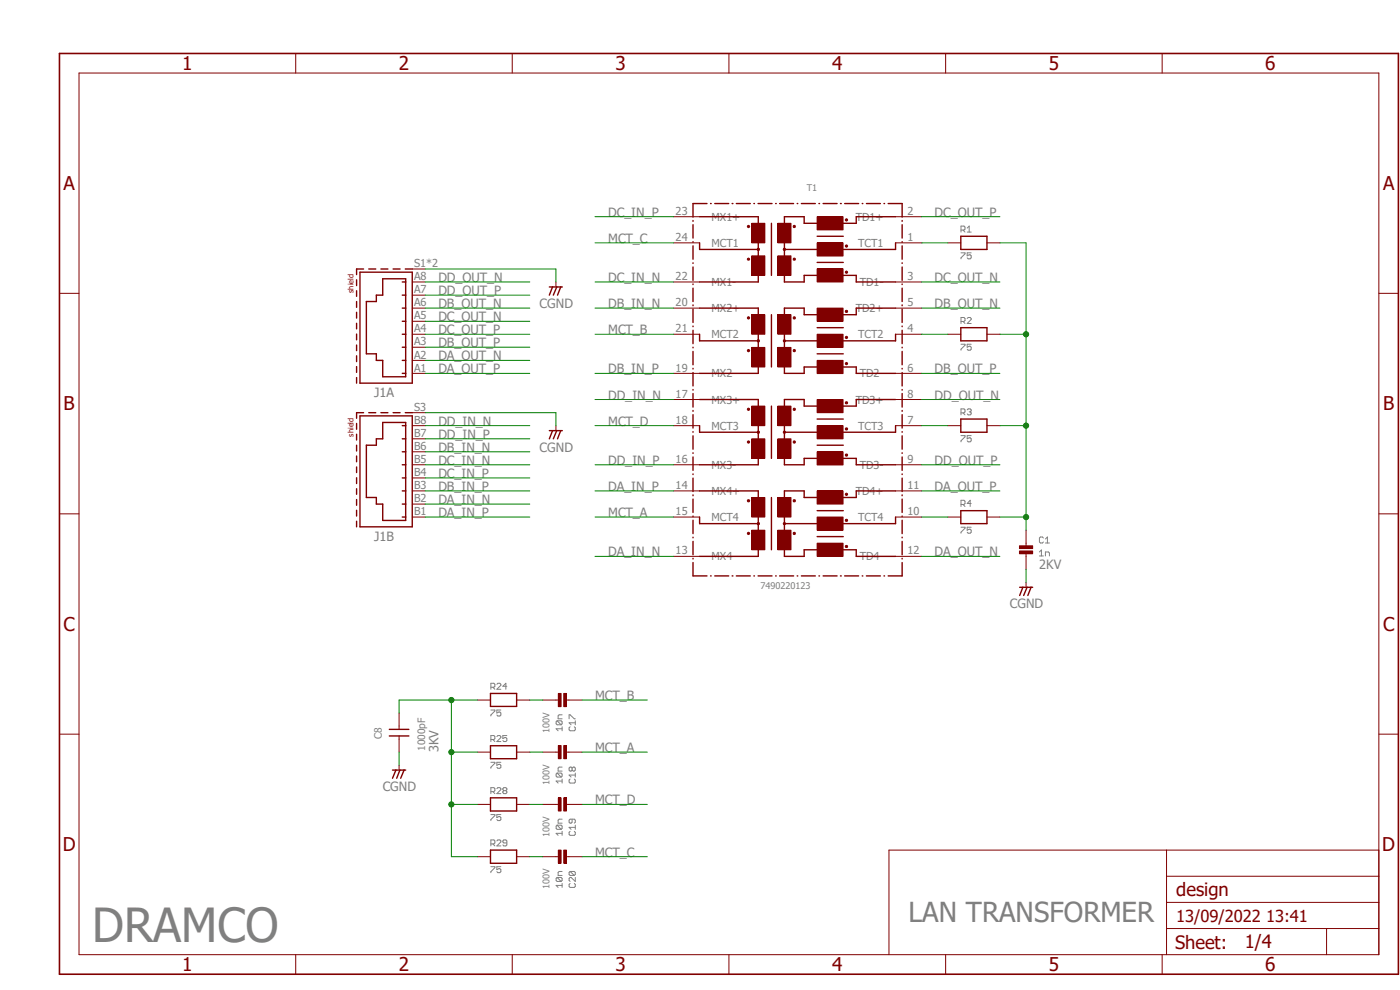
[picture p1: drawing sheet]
<svg xmlns="http://www.w3.org/2000/svg" width="297mm" height="210mm" viewBox="0 0 297 210" stroke-linecap="round" stroke-linejoin="round" font-family="sans-serif">
<g fill="none" stroke="#808080" stroke-width=".21">
<path d="M203.9 53.6h.8v.2l-.8 .9v.2M203.9 48.8h.6l.2-.2v-.4l-.2-.2h-.6v1.2M204.3 48.8l.4 .4M205.2 48.4l.4-.4v1.2M205.2 49.2h.8M206 53.6h-.8v.7l.6-.2 .2 .2v.4l-.2 .2h-.4l-.2-.2M203.9 68.2h.6l.2-.2v-.4l-.2-.2h-.6v1.2M203.9 73h.8v.2l-.8 .9v.2M204.3 68.2l.4 .4M205.2 67.6l.2-.2h.4l.2 .2v.2l-.8 .8h.8M206 73h-.8v.7l.4-.3 .4 .3v.4l-.2 .2h-.4l-.2-.2M203.9 87.6h.6l.2-.2v-.4l-.2-.3h-.6v1.3"/>
<path d="M203.9 92.4h.8v.3l-.8 .8v.2M204.3 87.6l.4 .4M205.2 87l.2-.3h.4l.2 .3-.2 .4M205.6 87.4h.2M205.8 87.4l.2 .2-.2 .4h-.4l-.2-.2M206 92.4h-.8v.7l.4-.2 .4 .2v.4l-.2 .2h-.4l-.2-.2M203.9 107h.6l.2-.2v-.5l-.2-.2h-.6v1.3M203.9 111.8h.8v.3l-.8 .8v.2M204.3 107l.4 .4M206 111.8h-.8v.7l.4-.2 .4 .2v.4l-.2 .2h-.4l-.2-.2M206 106.8h-.8l.6-.7v1.3M220.5 117.1l.4-.4v1.2"/>
<path d="M220.5 117.9h.9M221.4 114.1l-.3-.2h-.4l-.2 .2v.9l.2 .2h.4l.3-.2M221.8 117.9v-.8h.6l.2 .2v.6M221.8 115.2h.8M221.8 114.3l.4-.4v1.3M104.1 150.6h.9v.2l-.9 .9v.2M104.1 145.8h.7l.2-.2v-.4l-.2-.3h-.7v1.3M104.1 156.9h.7l.2-.2v-.4l-.2-.3h-.7v1.3M104.6 145.8l.4 .4M104.6 156.9l.4 .4M105.4 145.2l.2-.3h.4l.3 .3v.2l-.9 .8h.9M105.4 156.3l.2-.3h.4l.3 .3v.2l-.9 .8h.9"/>
<path d="M106.3 150.6h-.9v.7l.4-.3 .5 .3v.4l-.3 .2h-.4l-.2-.2M107.5 145.6h-.8l.6-.7v1.3M107.5 156h-.8v.7l.4-.2 .4 .2v.4l-.2 .2h-.4l-.2-.2M118.2 152.9h.8l.3 .2v.4l-.3 .3M118.2 152.9l-.2 .2v.4l.2 .3h.8M118.2 152.9l.8 .9M119.3 154.6h-1.3l.4 .4M119.3 154.2v.8M119.3 151.6h-.7l-.2 .2v.7h.9M120.7 152.5v-.9h.2l.9 .9h.2M120.9 154.2l-.2 .2v.4l.2 .2h.9l.2-.2v-.4l-.2-.2M122 152.9v.9"/>
<path d="M122 153.3h-1.3l.5 .5M104.1 172.8h.9v.2l-.9 .9v.2M104.1 161.7h.9v.2l-.9 .9v.2M104.1 167.9h.7l.2-.2v-.4l-.2-.2h-.7v1.3M104.1 179h.7l.2-.2v-.4l-.2-.2h-.7v1.3M104.6 167.9l.4 .5M104.6 179l.4 .5M105.4 167.3l.2-.2h.4l.3 .2v.2l-.9 .9h.9M105.4 178.4l.2-.2h.4l.3 .2v.2l-.9 .9h.9M106.3 161.7h-.9v.6l.4-.2 .5 .2v.5l-.3 .2h-.4l-.2-.2M106.3 172.8h-.9v.6l.4-.2 .5 .2v.5l-.3 .2h-.4l-.2-.2M106.9 167.7l-.2-.2 .2-.4h.4l.2 .2-.2 .4"/>
<path d="M106.9 167.7l-.2 .2 .2 .5h.4l.2-.3-.2-.4M106.9 167.7h.4M107.5 178.8h-.6l-.2-.2 .2-.4h.4l.2 .2v.8l-.2 .3h-.4l-.2-.3M118.2 164h.8l.3 .2v.4l-.3 .2M118.2 175h.8l.3 .3v.4l-.3 .2M118.2 164l-.2 .2v.4l.2 .2h.8M118.2 175l-.2 .3v.4l.2 .2h.8M118.2 164l.8 .8M118.2 175l.8 .9M119.3 165.3v.8M119.3 176.4v.8M119.3 162.7h-.7l-.2 .2v.7h.9"/>
<path d="M119.3 173.8h-.7l-.2 .2v.6h.9M119.3 165.7h-1.3l.4 .4M119.3 176.8h-1.3l.4 .4M120.9 165.3l-.2 .2v.4l.2 .2h.9l.2-.2v-.4l-.2-.2M120.9 176.4l-.2 .2v.4l.2 .2h.9l.2-.2v-.4l-.2-.2M121.4 162.9l-.2-.2-.5 .2v.5l.2 .2 .5-.2M121.4 162.9l.2-.2 .4 .2v.5l-.2 .2-.4-.2M121.4 173.8v.6l-.2 .2-.5-.2v-.4l.2-.2h.9l.2 .2v.4l-.2 .2M121.4 162.9v.5M122 164v.8M122 175v.9M122 164.4h-1.3l.5 .4"/>
<path d="M122 175.5h-1.3l.5 .4M104.1 183.9h.9v.2l-.9 .8v.2M106.3 183.9h-.9v.6l.4-.2 .5 .2v.4l-.3 .2h-.4l-.2-.2M118.2 186.1h.8l.3 .3v.4l-.3 .2M118.2 186.1l-.2 .3v.4l.2 .2h.8M118.2 186.1l.8 .9M119.3 187.4v.9M119.3 184.9h-.7l-.2 .2v.6h.9M119.3 187.8h-1.3l.4 .5M120.9 184.9l-.2 .2v.4l.2 .2h.9M120.9 184.9h.9l.2 .2v.4l-.2 .2M120.9 187.4l-.2 .2v.4l.2 .3h.9l.2-.3v-.4l-.2-.2"/>
<path d="M120.9 184.9l.9 .8M122 186.1v.9l-.8-.9h-.3l-.2 .3v.4l.2 .2"/>
</g>
<path d="M173.4 46h5.5v2.8h-5.5z" fill-rule="evenodd" fill="#800000"/>
<path d="M173.4 46h5.5v2.8h-5.5z" fill="none" stroke="#800000" stroke-width=".21"/>
<path d="M173.4 51.5h5.5v2.8h-5.5z" fill-rule="evenodd" fill="#800000"/>
<path d="M173.4 51.5h5.5v2.8h-5.5z" fill="none" stroke="#800000" stroke-width=".21"/>
<path d="M173.4 57h5.5v2.8h-5.5z" fill-rule="evenodd" fill="#800000"/>
<path d="M173.4 57h5.5v2.8h-5.5z" fill="none" stroke="#800000" stroke-width=".21"/>
<path d="M165 47.4h2.8v4.1h-2.8z" fill-rule="evenodd" fill="#800000"/>
<path d="M165 47.4h2.8v4.1h-2.8z" fill="none" stroke="#800000" stroke-width=".21"/>
<path d="M159.5 47.4h2.8v4.1h-2.8z" fill-rule="evenodd" fill="#800000"/>
<path d="M159.5 47.4h2.8v4.1h-2.8z" fill="none" stroke="#800000" stroke-width=".21"/>
<path d="M165 54.3h2.8v4.1h-2.8z" fill-rule="evenodd" fill="#800000"/>
<path d="M165 54.3h2.8v4.1h-2.8z" fill="none" stroke="#800000" stroke-width=".21"/>
<path d="M159.5 54.3h2.8v4.1h-2.8z" fill-rule="evenodd" fill="#800000"/>
<path d="M159.5 54.3h2.8v4.1h-2.8z" fill="none" stroke="#800000" stroke-width=".21"/>
<path d="M163.7 47.4v11M173.4 50.1h5.5M173.4 55.7h5.5" fill="none" stroke="#800000" stroke-width=".3"/>
<circle cx="179.6" cy="46.6" r=".25" fill="#800000"/>
<circle cx="179.6" cy="46.6" r=".25" fill="none" stroke="#800000" stroke-width=".21"/>
<circle cx="179.6" cy="52.2" r=".25" fill="#800000"/>
<circle cx="179.6" cy="52.2" r=".25" fill="none" stroke="#800000" stroke-width=".21"/>
<circle cx="179.6" cy="57.7" r=".25" fill="#800000"/>
<circle cx="179.6" cy="57.7" r=".25" fill="none" stroke="#800000" stroke-width=".21"/>
<path d="M168.3 47.9h.4v.3h-.4z" fill-rule="evenodd" fill="#800000"/>
<path d="M168.3 47.9h.4v.3h-.4z" fill="none" stroke="#800000" stroke-width=".21"/>
<circle cx="158.8" cy="48" r=".25" fill="#800000"/>
<circle cx="158.8" cy="48" r=".25" fill="none" stroke="#800000" stroke-width=".21"/>
<circle cx="158.8" cy="55" r=".25" fill="#800000"/>
<circle cx="158.8" cy="55" r=".25" fill="none" stroke="#800000" stroke-width=".21"/>
<path d="M168.3 54.8h.4v.4h-.4z" fill-rule="evenodd" fill="#800000"/>
<path d="M168.3 54.8h.4v.4h-.4z" fill="none" stroke="#800000" stroke-width=".21"/>
<path d="M160.9 51.5v1.4M166.4 47.4v-1.4h4.2v1.4h2.8M166.4 51.5v2.8M166.4 52.9h7" fill="none" stroke="#800000" stroke-width=".3"/>
<path d="M166.2 52.7h.4v.4h-.4z" fill-rule="evenodd" fill="#800000"/>
<path d="M166.2 52.7h.4v.4h-.4z" fill="none" stroke="#800000" stroke-width=".21"/>
<path d="M160.7 52.7h.4v.4h-.4z" fill-rule="evenodd" fill="#800000"/>
<path d="M142.9 46h5.5M142.9 51.5h5.5M142.9 59.8h5.5M160.7 52.7h.4v.4h-.4zM190 46h5.5M190 51.5h5.5M190 59.8h5.5" fill="none" stroke="#800000" stroke-width=".21"/>
<path d="M148.4 46h12.5v1.4M148.4 52.9h12.5v1.4M160.9 58.4v1.4h-12.5M166.4 58.4v1.4h4.2v-1.4h2.8M178.9 58.4h2.8v1.4h8.3M178.9 52.9h11.1M190 46h-8.3v1.4h-2.8" fill="none" stroke="#800000" stroke-width=".3"/>
<path d="M173.4 65.4h5.5v2.8h-5.5z" fill-rule="evenodd" fill="#800000"/>
<path d="M173.4 65.4h5.5v2.8h-5.5z" fill="none" stroke="#800000" stroke-width=".21"/>
<path d="M173.4 70.9h5.5v2.8h-5.5z" fill-rule="evenodd" fill="#800000"/>
<path d="M173.4 70.9h5.5v2.8h-5.5z" fill="none" stroke="#800000" stroke-width=".21"/>
<path d="M173.4 76.5h5.5v2.7h-5.5z" fill-rule="evenodd" fill="#800000"/>
<path d="M173.4 76.5h5.5v2.7h-5.5z" fill="none" stroke="#800000" stroke-width=".21"/>
<path d="M165 66.8h2.8v4.1h-2.8z" fill-rule="evenodd" fill="#800000"/>
<path d="M165 66.8h2.8v4.1h-2.8z" fill="none" stroke="#800000" stroke-width=".21"/>
<path d="M159.5 66.8h2.8v4.1h-2.8z" fill-rule="evenodd" fill="#800000"/>
<path d="M159.5 66.8h2.8v4.1h-2.8z" fill="none" stroke="#800000" stroke-width=".21"/>
<path d="M165 73.7h2.8v4.2h-2.8z" fill-rule="evenodd" fill="#800000"/>
<path d="M165 73.7h2.8v4.2h-2.8z" fill="none" stroke="#800000" stroke-width=".21"/>
<path d="M159.5 73.7h2.8v4.2h-2.8z" fill-rule="evenodd" fill="#800000"/>
<path d="M159.5 73.7h2.8v4.2h-2.8z" fill="none" stroke="#800000" stroke-width=".21"/>
<path d="M163.7 66.8v11.1M173.4 69.5h5.5M173.4 75.1h5.5" fill="none" stroke="#800000" stroke-width=".3"/>
<path d="M179.4 65.9h.3v.4h-.3z" fill-rule="evenodd" fill="#800000"/>
<path d="M179.4 65.9h.3v.4h-.3z" fill="none" stroke="#800000" stroke-width=".21"/>
<circle cx="179.6" cy="71.6" r=".25" fill="#800000"/>
<circle cx="179.6" cy="71.6" r=".25" fill="none" stroke="#800000" stroke-width=".21"/>
<circle cx="179.6" cy="77.1" r=".25" fill="#800000"/>
<circle cx="179.6" cy="77.1" r=".25" fill="none" stroke="#800000" stroke-width=".21"/>
<path d="M168.3 67.3h.4v.3h-.4z" fill-rule="evenodd" fill="#800000"/>
<path d="M168.3 67.3h.4v.3h-.4z" fill="none" stroke="#800000" stroke-width=".21"/>
<circle cx="158.8" cy="67.4" r=".25" fill="#800000"/>
<circle cx="158.8" cy="67.4" r=".25" fill="none" stroke="#800000" stroke-width=".21"/>
<circle cx="158.8" cy="74.4" r=".25" fill="#800000"/>
<circle cx="158.8" cy="74.4" r=".25" fill="none" stroke="#800000" stroke-width=".21"/>
<path d="M168.3 74.2h.4v.3h-.4z" fill-rule="evenodd" fill="#800000"/>
<path d="M168.3 74.2h.4v.3h-.4z" fill="none" stroke="#800000" stroke-width=".21"/>
<path d="M160.9 70.9v1.4M166.4 66.8v-1.4h4.2v1.4h2.8M166.4 70.9v2.8M166.4 72.3h7" fill="none" stroke="#800000" stroke-width=".3"/>
<circle cx="166.4" cy="72.3" r=".25" fill="#800000"/>
<circle cx="166.4" cy="72.3" r=".25" fill="none" stroke="#800000" stroke-width=".21"/>
<path d="M160.7 72.1h.4v.4h-.4z" fill-rule="evenodd" fill="#800000"/>
<path d="M142.9 65.4h5.5M142.9 70.9h5.5M142.9 79.2h5.5M160.7 72.1h.4v.4h-.4zM190 65.4h5.5M190 70.9h5.5M190 79.2h5.5" fill="none" stroke="#800000" stroke-width=".21"/>
<path d="M148.4 65.4h12.5v1.4M148.4 72.3h12.5v1.4M160.9 77.9v1.3h-12.5M166.4 77.9v1.3h4.2v-1.3h2.8M178.9 77.9h2.8v1.3h8.3M178.9 72.3h11.1M190 65.4h-8.3v1.4h-2.8" fill="none" stroke="#800000" stroke-width=".3"/>
<path d="M173.4 84.8h5.5v2.7h-5.5z" fill-rule="evenodd" fill="#800000"/>
<path d="M173.4 84.8h5.5v2.7h-5.5z" fill="none" stroke="#800000" stroke-width=".21"/>
<path d="M173.4 90.3h5.5v2.8h-5.5z" fill-rule="evenodd" fill="#800000"/>
<path d="M173.4 90.3h5.5v2.8h-5.5z" fill="none" stroke="#800000" stroke-width=".21"/>
<path d="M173.4 95.8h5.5v2.8h-5.5z" fill-rule="evenodd" fill="#800000"/>
<path d="M173.4 95.8h5.5v2.8h-5.5z" fill="none" stroke="#800000" stroke-width=".21"/>
<path d="M165 86.1h2.8v4.2h-2.8z" fill-rule="evenodd" fill="#800000"/>
<path d="M165 86.1h2.8v4.2h-2.8z" fill="none" stroke="#800000" stroke-width=".21"/>
<path d="M159.5 86.1h2.8v4.2h-2.8z" fill-rule="evenodd" fill="#800000"/>
<path d="M159.5 86.1h2.8v4.2h-2.8z" fill="none" stroke="#800000" stroke-width=".21"/>
<path d="M165 93.1h2.8v4.1h-2.8z" fill-rule="evenodd" fill="#800000"/>
<path d="M165 93.1h2.8v4.1h-2.8z" fill="none" stroke="#800000" stroke-width=".21"/>
<path d="M159.5 93.1h2.8v4.1h-2.8z" fill-rule="evenodd" fill="#800000"/>
<path d="M159.5 93.1h2.8v4.1h-2.8z" fill="none" stroke="#800000" stroke-width=".21"/>
<path d="M163.7 86.1v11.1M173.4 88.9h5.5M173.4 94.4h5.5" fill="none" stroke="#800000" stroke-width=".3"/>
<path d="M179.4 85.3h.3v.3h-.3z" fill-rule="evenodd" fill="#800000"/>
<path d="M179.4 85.3h.3v.3h-.3z" fill="none" stroke="#800000" stroke-width=".21"/>
<path d="M179.4 90.8h.3v.4h-.3z" fill-rule="evenodd" fill="#800000"/>
<path d="M179.4 90.8h.3v.4h-.3z" fill="none" stroke="#800000" stroke-width=".21"/>
<path d="M179.4 96.4h.3v.3h-.3z" fill-rule="evenodd" fill="#800000"/>
<path d="M179.4 96.4h.3v.3h-.3z" fill="none" stroke="#800000" stroke-width=".21"/>
<path d="M168.3 86.7h.4v.3h-.4z" fill-rule="evenodd" fill="#800000"/>
<path d="M168.3 86.7h.4v.3h-.4z" fill="none" stroke="#800000" stroke-width=".21"/>
<circle cx="158.8" cy="86.8" r=".25" fill="#800000"/>
<circle cx="158.8" cy="86.8" r=".25" fill="none" stroke="#800000" stroke-width=".21"/>
<circle cx="158.8" cy="93.8" r=".25" fill="#800000"/>
<circle cx="158.8" cy="93.8" r=".25" fill="none" stroke="#800000" stroke-width=".21"/>
<path d="M168.3 93.6h.4v.3h-.4z" fill-rule="evenodd" fill="#800000"/>
<path d="M168.3 93.6h.4v.3h-.4z" fill="none" stroke="#800000" stroke-width=".21"/>
<path d="M160.9 90.3v1.4M166.4 86.1v-1.3h4.2v1.3h2.8M166.4 90.3v2.8M166.4 91.7h7" fill="none" stroke="#800000" stroke-width=".3"/>
<circle cx="166.4" cy="91.7" r=".25" fill="#800000"/>
<circle cx="166.4" cy="91.7" r=".25" fill="none" stroke="#800000" stroke-width=".21"/>
<path d="M160.7 91.5h.4v.4h-.4z" fill-rule="evenodd" fill="#800000"/>
<path d="M142.9 84.8h5.5M142.9 90.3h5.5M142.9 98.6h5.5M160.7 91.5h.4v.4h-.4zM190 84.8h5.5M190 90.3h5.5M190 98.6h5.5" fill="none" stroke="#800000" stroke-width=".21"/>
<path d="M148.4 84.8h12.5v1.3M148.4 91.7h12.5v1.4M160.9 97.2v1.4h-12.5M166.4 97.2v1.4h4.2v-1.4h2.8M178.9 97.2h2.8v1.4h8.3M178.9 91.7h11.1M190 84.8h-8.3v1.3h-2.8" fill="none" stroke="#800000" stroke-width=".3"/>
<path d="M173.4 104.1h5.5v2.8h-5.5z" fill-rule="evenodd" fill="#800000"/>
<path d="M173.4 104.1h5.5v2.8h-5.5z" fill="none" stroke="#800000" stroke-width=".21"/>
<path d="M173.4 109.7h5.5v2.8h-5.5z" fill-rule="evenodd" fill="#800000"/>
<path d="M173.4 109.7h5.5v2.8h-5.5z" fill="none" stroke="#800000" stroke-width=".21"/>
<path d="M173.4 115.2h5.5v2.8h-5.5z" fill-rule="evenodd" fill="#800000"/>
<path d="M173.4 115.2h5.5v2.8h-5.5z" fill="none" stroke="#800000" stroke-width=".21"/>
<path d="M165 105.5h2.8v4.2h-2.8z" fill-rule="evenodd" fill="#800000"/>
<path d="M165 105.5h2.8v4.2h-2.8z" fill="none" stroke="#800000" stroke-width=".21"/>
<path d="M159.5 105.5h2.8v4.2h-2.8z" fill-rule="evenodd" fill="#800000"/>
<path d="M159.5 105.5h2.8v4.2h-2.8z" fill="none" stroke="#800000" stroke-width=".21"/>
<path d="M165 112.5h2.8v4.1h-2.8z" fill-rule="evenodd" fill="#800000"/>
<path d="M165 112.5h2.8v4.1h-2.8z" fill="none" stroke="#800000" stroke-width=".21"/>
<path d="M159.5 112.5h2.8v4.1h-2.8z" fill-rule="evenodd" fill="#800000"/>
<path d="M159.5 112.5h2.8v4.1h-2.8z" fill="none" stroke="#800000" stroke-width=".21"/>
<path d="M163.7 105.5v11.1M173.4 108.3h5.5M173.4 113.8h5.5" fill="none" stroke="#800000" stroke-width=".3"/>
<circle cx="179.6" cy="104.9" r=".25" fill="#800000"/>
<circle cx="179.6" cy="104.9" r=".25" fill="none" stroke="#800000" stroke-width=".21"/>
<path d="M179.4 110.2h.3v.4h-.3z" fill-rule="evenodd" fill="#800000"/>
<path d="M179.4 110.2h.3v.4h-.3z" fill="none" stroke="#800000" stroke-width=".21"/>
<path d="M179.4 115.7h.3v.4h-.3z" fill-rule="evenodd" fill="#800000"/>
<path d="M179.4 115.7h.3v.4h-.3z" fill="none" stroke="#800000" stroke-width=".21"/>
<path d="M168.3 106h.4v.4h-.4z" fill-rule="evenodd" fill="#800000"/>
<path d="M168.3 106h.4v.4h-.4z" fill="none" stroke="#800000" stroke-width=".21"/>
<path d="M158.6 106h.4v.4h-.4z" fill-rule="evenodd" fill="#800000"/>
<path d="M158.6 106h.4v.4h-.4z" fill="none" stroke="#800000" stroke-width=".21"/>
<circle cx="158.8" cy="113.2" r=".25" fill="#800000"/>
<circle cx="158.8" cy="113.2" r=".25" fill="none" stroke="#800000" stroke-width=".21"/>
<path d="M168.3 113h.4v.3h-.4z" fill-rule="evenodd" fill="#800000"/>
<path d="M168.3 113h.4v.3h-.4z" fill="none" stroke="#800000" stroke-width=".21"/>
<path d="M160.9 109.7v1.4M166.4 105.5v-1.4h4.2v1.4h2.8M166.4 109.7v2.8M166.4 111.1h7" fill="none" stroke="#800000" stroke-width=".3"/>
<circle cx="166.4" cy="111.1" r=".25" fill="#800000"/>
<circle cx="166.4" cy="111.1" r=".25" fill="none" stroke="#800000" stroke-width=".21"/>
<path d="M160.7 110.9h.4v.4h-.4z" fill-rule="evenodd" fill="#800000"/>
<g fill="none" stroke="#800000" stroke-width=".21">
<path d="M201.1 51.5h2.7M209.4 51.5h2.7M201.1 70.9h2.7M209.4 70.9h2.7M201.1 90.3h2.7M209.4 90.3h2.7M142.9 104.1h5.5M142.9 109.7h5.5M142.9 118h5.5M160.7 110.9h.4v.4h-.4zM190 104.1h5.5M190 109.7h5.5"/>
<path d="M190 118h5.5M201.1 109.7h2.7M209.4 109.7h2.7M217.7 115.2v.9M217.7 117.2v.8"/>
</g>
<g fill="none" stroke="#800000" stroke-width=".3">
<path d="M147 46.8v.1M147 47.7v2.8M147 51.3v.1M147 52.2v2.8M147 55.8v.1M147 56.6v2.9M148.4 51.5v1.4M150 43.2h-3v2.9M150.7 43.2h.2M151.6 43.2h3M155.3 43.2h.2M156.2 43.2h3"/>
<path d="M159.9 43.2h.2M160.8 43.2h3M164.5 43.2h.2M165.4 43.2h3M169.1 43.2h.1M170 43.2h3M173.7 43.2h.2M174.6 43.2h3M178.3 43.2h.2M179.2 43.2h3M182.9 43.2h.1M183.8 43.2h3"/>
<path d="M187.5 43.2h.2M188.4 43.2h3v2.9M190 51.5v1.4M191.4 46.8v.1M191.4 47.7v2.8M191.4 51.3v.1M191.4 52.2v2.8M191.4 55.8v.1M191.4 56.6v2.9M203.8 50.1h5.6v2.8h-5.6zM147 60.2v.2M147 61.1v2.9"/>
<path d="M147 64.7v.2M147 65.6v2.8M147 69.2v.1M147 70.1v2.8M147 73.7v.1M147 74.5v2.9M147 78.1v.2M147 79v2.9M148.4 70.9v1.4M190 70.9v1.4M191.4 60.2v.2M191.4 61.1v2.9"/>
<path d="M191.4 64.7v.2M191.4 65.6v2.8M191.4 69.2v.1M191.4 70.1v2.8M191.4 73.7v.1M191.4 74.5v2.9M191.4 78.1v.2M191.4 79v2.9M203.8 69.5h5.6v2.8h-5.6zM147 82.6v.2M147 83.5v2.9M147 87.1v.1"/>
<path d="M147 88v2.8M147 91.6v.1M147 92.5v2.8M147 96.1v.1M147 96.9v2.9M148.4 90.3v1.4M190 90.3v1.4M191.4 82.6v.2M191.4 83.5v2.9M191.4 87.1v.1M191.4 88v2.8M191.4 91.6v.1"/>
<path d="M191.4 92.5v2.8M191.4 96.1v.1M191.4 96.9v2.9M203.8 88.9h5.6v2.8h-5.6zM147 100.5v.2M147 101.4v2.9M147 105v.2M147 105.9v2.8M147 109.5v.1M147 110.4v2.8M147 114v.1M147 114.9v2.8"/>
<path d="M147 118.4v.2M147 119.3v2.9h3M148.4 104.1h12.5v1.4M148.4 109.7v1.4h12.5v1.4M160.9 116.6v1.4h-12.5M166.4 116.6v1.4h4.2v-1.4h2.8M178.9 116.6h2.8v1.4h8.3M190 104.1h-8.3v1.4h-2.8M190 109.7v1.4h-11.1M191.4 119.3v2.9h-3M191.4 100.5v.2M191.4 101.4v2.9"/>
<path d="M191.4 105v.2M191.4 105.9v2.8M191.4 109.5v.1M191.4 110.4v2.8M191.4 114v.1M191.4 114.9v2.8M191.4 118.4v.2M203.8 108.3h5.6v2.8h-5.6zM150.7 122.2h.2M151.6 122.2h3M155.3 122.2h.2M156.2 122.2h3"/>
<path d="M159.9 122.2h.2M160.8 122.2h3M164.5 122.2h.2M165.4 122.2h3M169.1 122.2h.1M170 122.2h3M173.7 122.2h.2M174.6 122.2h3M178.3 122.2h.2M179.2 122.2h3M182.9 122.2h.1M183.8 122.2h3"/>
<path d="M187.5 122.2h.2"/>
</g>
<path d="M216.3 116.9h2.8v.6h-2.8z" fill-rule="evenodd" fill="#800000"/>
<path d="M216.3 116.9h2.8v.6h-2.8z" fill="none" stroke="#800000" stroke-width=".21"/>
<path d="M216.3 115.8h2.8v.6h-2.8z" fill-rule="evenodd" fill="#800000"/>
<g fill="none" stroke="#800000" stroke-width=".21">
<path d="M216.3 115.8h2.8v.6h-2.8zM217.7 112.5v2.7M217.7 118v2.8M217.7 123.6v.8M101.3 148.5h2.8M101.3 159.6h2.8M109.6 148.5h2.8M109.6 159.6h2.8M117.9 148.5h.8M119.9 148.5h.8M84.7 162.3v.9M101.3 170.6h2.8"/>
<path d="M109.6 170.6h2.8M101.3 181.7h2.8M109.6 181.7h2.8"/>
</g>
<path d="M216.3 124.6h2.8M217 124.6l-.7 1.7M217.9 124.6l-.7 1.7M218.7 124.6l-.6 1.7M104.1 147.1h5.5v2.8h-5.5zM104.1 158.2h5.5v2.8h-5.5zM83.3 163.4h2.8M84 163.4l-.7 1.7M84.8 163.4l-.6 1.7M85.7 163.4l-.7 1.7M104.1 169.2h5.5v2.8h-5.5zM104.1 180.3h5.5v2.8h-5.5z" fill="none" stroke="#800000" stroke-width=".3"/>
<path d="M118.4 147.1h.6v2.8h-.6z" fill-rule="evenodd" fill="#800000"/>
<path d="M118.4 147.1h.6v2.8h-.6z" fill="none" stroke="#800000" stroke-width=".21"/>
<path d="M119.6 147.1h.6v2.8h-.6z" fill-rule="evenodd" fill="#800000"/>
<path d="M115.1 148.5h2.8M117.9 159.6h.8M119.6 147.1h.6v2.8h-.6zM119.9 159.6h.8M120.7 148.5h2.8" fill="none" stroke="#800000" stroke-width=".21"/>
<path d="M118.4 158.2h.6v2.8h-.6z" fill-rule="evenodd" fill="#800000"/>
<path d="M118.4 158.2h.6v2.8h-.6z" fill="none" stroke="#800000" stroke-width=".21"/>
<path d="M119.6 158.2h.6v2.8h-.6z" fill-rule="evenodd" fill="#800000"/>
<path d="M115.1 159.6h2.8M119.6 158.2h.6v2.8h-.6zM120.7 159.6h2.8M117.9 170.6h.8M119.9 170.6h.8" fill="none" stroke="#800000" stroke-width=".21"/>
<path d="M118.4 169.2h.6v2.8h-.6z" fill-rule="evenodd" fill="#800000"/>
<path d="M118.4 169.2h.6v2.8h-.6z" fill="none" stroke="#800000" stroke-width=".21"/>
<path d="M119.6 169.2h.6v2.8h-.6z" fill-rule="evenodd" fill="#800000"/>
<path d="M115.1 170.6h2.8M119.6 169.2h.6v2.8h-.6zM120.7 170.6h2.8M117.9 181.7h.8M119.9 181.7h.8" fill="none" stroke="#800000" stroke-width=".21"/>
<path d="M118.4 180.3h.6v2.8h-.6z" fill-rule="evenodd" fill="#800000"/>
<path d="M118.4 180.3h.6v2.8h-.6z" fill="none" stroke="#800000" stroke-width=".21"/>
<path d="M119.6 180.3h.6v2.8h-.6z" fill-rule="evenodd" fill="#800000"/>
<g fill="none" stroke="#800000" stroke-width=".21">
<path d="M16.8 15.5h275.7v187h-275.7zM62.7 11.3v4.2M108.7 11.3v4.2M154.6 11.3v4.2M200.6 11.3v4.2M246.5 11.3v4.2M87.5 59.8h2.7M87.5 57.1h2.7M117.9 59.8v.9M12.6 62.2h4.2M87.5 62.6h2.7M87.5 65.4h2.7"/>
<path d="M87.5 68.2h2.7M87.5 70.9h2.7M87.5 73.7h2.7M87.5 76.5h2.7M87.5 79.2h2.7M292.5 62.2h4.2M87.5 90.3h2.7M87.5 93.1h2.7M87.5 95.8h2.7M87.5 98.6h2.7M87.5 87.5h2.7M117.9 90.3v.9"/>
<path d="M12.6 109h4.2M87.5 101.4h2.7M87.5 104.1h2.7M87.5 106.9h2.7M87.5 109.7h2.7M292.5 109h4.2M12.6 155.7h4.2M84.7 151.3v3.4M84.7 156.1v3.5M292.5 155.7h4.2M115.1 181.7h2.8M119.6 180.3h.6v2.8h-.6z"/>
<path d="M120.7 181.7h2.8M247.5 197h45M247.5 180.3v22.2M247.5 191.4h45M247.5 185.9h45M281.4 197v5.5M292.5 180.3h-103.9v22.2M62.7 202.5v4.2M108.7 202.5v4.2M154.6 202.5v4.2M200.6 202.5v4.2M246.5 202.5v4.2"/>
</g>
<g fill="none" stroke="#800000" stroke-width=".3">
<path d="M75.6 59.4v1.2M76.4 57.7h11.1v23.6h-11.1zM77.1 57.1h-1.5v1.2M78.2 57.1h1.5M80.8 57.1h1.5M81.2 59.1h4.9v20.8h-4.9v-3.4h-1.4v-1.4h-2.1v-11.1h2.1v-1.4h1.4zM83.4 57.1h1.5M85.3 59.8h.8M86 57.1h1.5M75.6 61.7v1.2M75.6 64v1.2M75.6 66.3v1.2"/>
<path d="M75.6 68.6v1.2M75.6 70.9v1.2M75.6 73.2v1.2M75.6 75.5v1.2M75.6 77.8v1.2M85.3 76.5h.8M85.3 62.6h.8M85.3 79.2h.8M85.3 73.7h.8M85.3 70.9h.8M85.3 68.2h.8M85.3 65.4h.8"/>
<path d="M116.5 60.9h2.8M117.2 60.9l-.7 1.7M118.1 60.9l-.7 1.7M119 60.9l-.7 1.7M75.6 80.1v1.2M75.6 89.8v1.3M75.6 92.1v1.2M75.6 94.4v1.3M75.6 96.7v1.3M75.6 99.1v1.1M76.4 88.2h11.1v23.6h-11.1zM77.1 87.5h-1.5v1.2"/>
<path d="M78.2 87.5h1.5M80.8 87.5h1.5M81.2 89.6h4.9v20.8h-4.9v-3.5h-1.4v-1.4h-2.1v-11.1h2.1v-1.3h1.4zM83.4 87.5h1.5M85.3 93.1h.8M85.3 98.6h.8M85.3 95.8h.8M85.3 90.3h.8M86 87.5h1.5M116.5 91.4h2.8M117.2 91.4l-.7 1.7M118.1 91.4l-.7 1.7"/>
<path d="M119 91.4l-.7 1.7M75.6 101.3v1.3M75.6 103.7v1.2M75.6 106v1.2M75.6 108.2v1.3M75.6 110.6v1.2M85.3 106.9h.8M85.3 109.7h.8M85.3 104.1h.8M85.3 101.4h.8M82.6 154.7h4.1M82.6 156.1h4.1"/>
</g>
<path d="M12.6 11.3h284.1v195.4h-284.1z" fill="none" stroke="#800000" stroke-width=".34"/>
<path d="M195.5 51.5h5.6M195.5 70.9h5.6M195.5 90.3h5.6M212.1 90.3h5.6v22.2M195.5 109.7h5.6M212.1 109.7h5.6" fill="none" stroke="#008000" stroke-width=".21"/>
<circle cx="217.7" cy="109.7" r=".55" fill="#008000"/>
<g fill="none" stroke="#008000" stroke-width=".21">
<path d="M212.1 70.9h5.6v19.4"/>
<circle cx="217.7" cy="109.7" r=".55"/>
</g>
<circle cx="217.7" cy="90.3" r=".55" fill="#008000"/>
<g fill="none" stroke="#008000" stroke-width=".21">
<path d="M212.1 51.5h5.6v19.4"/>
<circle cx="217.7" cy="90.3" r=".55"/>
</g>
<circle cx="217.7" cy="70.9" r=".55" fill="#008000"/>
<g fill="none" stroke="#008000" stroke-width=".21">
<path d="M101.3 148.5h-5.5v33.2h5.5M95.8 170.6h5.5"/>
<circle cx="217.7" cy="70.9" r=".55"/>
</g>
<circle cx="95.8" cy="170.6" r=".55" fill="#008000"/>
<g fill="none" stroke="#008000" stroke-width=".21">
<path d="M95.8 159.6h5.5"/>
<circle cx="95.8" cy="170.6" r=".55"/>
</g>
<circle cx="95.8" cy="159.6" r=".55" fill="#008000"/>
<g fill="none" stroke="#008000" stroke-width=".21">
<path d="M95.8 148.5h-11.1v2.8"/>
<circle cx="95.8" cy="159.6" r=".55"/>
</g>
<circle cx="95.8" cy="148.5" r=".55" fill="#008000"/>
<g fill="none" stroke="#008000" stroke-width=".21">
<path d="M90.2 59.8h22.2M90.2 57.1h27.7v2.7M126.2 51.5h16.7M126.2 59.8h16.7M126.2 46h16.7M195.5 59.8h16.6M195.5 46h16.6M90.2 70.9h22.2M90.2 65.4h22.2M90.2 79.2h22.2M90.2 76.5h22.2M90.2 73.7h22.2"/>
<path d="M90.2 68.2h22.2M90.2 62.6h22.2M126.2 70.9h16.7M126.2 65.4h16.7M126.2 79.2h16.7M195.5 65.4h16.6M195.5 79.2h16.6M90.2 90.3h22.2M90.2 98.6h22.2M90.2 95.8h22.2M90.2 93.1h22.2M90.2 87.5h27.7v2.8"/>
<path d="M126.2 90.3h16.7M126.2 84.8h16.7M126.2 98.6h16.7M195.5 84.8h16.6M195.5 98.6h16.6M90.2 109.7h22.2M90.2 104.1h22.2M90.2 106.9h22.2M90.2 101.4h22.2M126.2 109.7h16.7M126.2 104.1h16.7M126.2 118h16.7"/>
<path d="M195.5 104.1h16.6M195.5 118h16.6M217.7 120.8v2.8M84.7 159.6v2.7M112.4 148.5h2.7M112.4 159.6h2.7M123.5 148.5h13.8M123.5 159.6h13.8M112.4 170.6h2.7M123.5 170.6h13.8M112.4 181.7h2.7M123.5 181.7h13.8"/>
<circle cx="95.8" cy="148.5" r=".55"/>
</g>
<text font-size="9.9" fill="#808080" x="19.6" y="199.7">DRAMCO</text>
<text font-size="5.8" fill="#808080" x="192.7" y="195.6">LAN TRANSFORMER</text>
<g font-size="4" fill="#800000">
<text x="38.6" y="14.8">1</text>
<text x="84.6" y="14.8">2</text>
<text x="130.6" y="14.8">3</text>
<text x="176.5" y="14.8">4</text>
<text x="222.5" y="14.8">5</text>
<text x="268.4" y="14.8">6</text>
<text x="13.5" y="40.3">A</text>
<text x="293.4" y="40.3">A</text>
<text x="13.5" y="87">B</text>
<text x="293.4" y="87">B</text>
<text x="13.5" y="133.8">C</text>
<text x="293.4" y="133.8">C</text>
<text x="13.3" y="180.6">D</text>
<text x="293.2" y="180.6">D</text>
<text x="38.6" y="206">1</text>
<text x="84.6" y="206">2</text>
<text x="130.6" y="206">3</text>
<text x="176.5" y="206">4</text>
<text x="222.5" y="206">5</text>
<text x="268.4" y="206">6</text>
</g>
<g font-size="3.9" fill="#800000">
<text x="249.6" y="190">design</text>
<text x="249.3" y="201.3">Sheet:</text>
<text x="264.1" y="201.1">1/4</text>
</g>
<text font-size="3.5" fill="#800000" x="249.6" y="195.6">13/09/2022 13:41</text>
<g font-size="2.7" fill="#808080">
<text x="129" y="46">DC_IN_P</text>
<text x="198.3" y="46">DC_OUT_P</text>
<text x="129" y="51.5">MCT_C</text>
<text x="93" y="59.8">DD_OUT_N</text>
<text x="129" y="59.8">DC_IN_N</text>
<text x="198.3" y="59.8">DC_OUT_N</text>
<text x="93" y="65.4">DB_OUT_N</text>
<text x="93" y="62.6">DD_OUT_P</text>
<text x="114.5" y="65.4">CGND</text>
<text x="129" y="65.4">DB_IN_N</text>
<text x="198.3" y="65.4">DB_OUT_N</text>
<text x="93" y="70.9">DC_OUT_P</text>
<text x="93" y="68.2">DC_OUT_N</text>
<text x="129" y="70.9">MCT_B</text>
<text x="93" y="76.5">DA_OUT_N</text>
<text x="93" y="73.7">DB_OUT_P</text>
<text x="93" y="79.2">DA_OUT_P</text>
<text x="129" y="79.2">DB_IN_P</text>
<text x="198.3" y="79.2">DB_OUT_P</text>
<text x="79.4" y="84.2">J1A</text>
<text x="129" y="84.8">DD_IN_N</text>
<text x="198.3" y="84.8">DD_OUT_N</text>
<text x="93" y="90.3">DD_IN_N</text>
<text x="93" y="95.8">DB_IN_N</text>
<text x="93" y="93.1">DD_IN_P</text>
<text x="114.5" y="95.8">CGND</text>
<text x="129" y="90.3">MCT_D</text>
<text x="93" y="98.6">DC_IN_N</text>
<text x="93" y="101.4">DC_IN_P</text>
<text x="129" y="98.6">DD_IN_P</text>
<text x="198.3" y="98.6">DD_OUT_P</text>
<text x="93" y="106.9">DA_IN_N</text>
<text x="93" y="104.1">DB_IN_P</text>
<text x="129" y="104.1">DA_IN_P</text>
<text x="198.3" y="104.1">DA_OUT_P</text>
<text x="93" y="109.7">DA_IN_P</text>
<text x="129" y="109.7">MCT_A</text>
<text x="79.4" y="114.7">J1B</text>
<text x="129" y="118">DA_IN_N</text>
<text x="198.3" y="118">DA_OUT_N</text>
<text x="220.5" y="120.8">2KV</text>
<text x="214.2" y="129.1">CGND</text>
<text x="126.2" y="148.5">MCT_B</text>
<text x="93" y="159.6" transform="rotate(-90 93 159.6)">3KV</text>
<text x="126.2" y="159.6">MCT_A</text>
<text x="81.2" y="167.9">CGND</text>
<text x="126.2" y="170.6">MCT_D</text>
<text x="126.2" y="181.7">MCT_C</text>
</g>
<g font-size="2.3" fill="#808080">
<text x="143.3" y="45.6">23</text>
<text x="151" y="46.8">MX1+</text>
<text x="181.6" y="46.8">TD1+</text>
<text x="192.5" y="45.6">2</text>
<text x="143.3" y="51.1">24</text>
<text x="151" y="52.3">MCT1</text>
<text x="182.1" y="52.4">TCT1</text>
<text x="192.5" y="51.1">1</text>
<text x="87.8" y="59.4">A8</text>
<text x="87.8" y="56.7">S1*2</text>
<text x="143.3" y="59.4">22</text>
<text x="192.5" y="59.4">3</text>
<text x="87.8" y="62.2">A7</text>
<text x="87.8" y="65">A6</text>
<text x="143.3" y="65">20</text>
<text x="151" y="60.7">MX1-</text>
<text x="182.4" y="60.7">TD1-</text>
<text x="192.5" y="65">5</text>
<text x="87.8" y="67.7">A5</text>
<text x="87.8" y="70.5">A4</text>
<text x="143.3" y="70.5">21</text>
<text x="151" y="66.2">MX2+</text>
<text x="151" y="71.7">MCT2</text>
<text x="181.6" y="66.2">TD2+</text>
<text x="182.1" y="71.8">TCT2</text>
<text x="192.5" y="70.5">4</text>
<text x="87.8" y="73.3">A3</text>
<text x="87.8" y="76.1">A2</text>
<text x="87.8" y="78.8">A1</text>
<text x="143.3" y="78.8">19</text>
<text x="151" y="80.1">MX2-</text>
<text x="182.4" y="80.1">TD2-</text>
<text x="192.5" y="78.8">6</text>
<text x="87.8" y="89.9">B8</text>
<text x="87.8" y="87.2">S3</text>
<text x="143.3" y="84.4">17</text>
<text x="143.3" y="89.9">18</text>
<text x="151" y="85.6">MX3+</text>
<text x="181.6" y="85.6">TD3+</text>
<text x="192.5" y="84.4">8</text>
<text x="192.5" y="89.9">7</text>
<text x="87.8" y="92.7">B7</text>
<text x="87.8" y="95.5">B6</text>
<text x="151" y="91.1">MCT3</text>
<text x="182.1" y="91.1">TCT3</text>
<text x="87.8" y="98.2">B5</text>
<text x="87.8" y="101">B4</text>
<text x="143.3" y="98.2">16</text>
<text x="151" y="99.4">MX3-</text>
<text x="182.4" y="99.4">TD3-</text>
<text x="192.5" y="98.2">9</text>
<text x="87.8" y="103.8">B3</text>
<text x="87.8" y="106.6">B2</text>
<text x="143.3" y="103.8">14</text>
<text x="151" y="105">MX4+</text>
<text x="181.6" y="105">TD4+</text>
<text x="192.5" y="103.8">11</text>
<text x="87.8" y="109.3">B1</text>
<text x="143.3" y="109.3">15</text>
<text x="151" y="110.5">MCT4</text>
<text x="182.1" y="110.5">TCT4</text>
<text x="192.5" y="109.3">10</text>
<text x="143.3" y="117.6">13</text>
<text x="151" y="118.8">MX4-</text>
<text x="182.4" y="118.8">TD4-</text>
<text x="192.5" y="117.6">12</text>
</g>
<g font-size="2.2" fill="#808080">
<text x="81" y="156.8" transform="rotate(-90 81 156.8)">C8</text>
<text x="90.2" y="159.3" transform="rotate(-90 90.2 159.3)">1000pF</text>
</g>
<g font-size="1.9" fill="#808080">
<text x="171.2" y="40.4">T1</text>
<text x="161.4" y="124.9">7490220123</text>
<text x="116.5" y="155.4" transform="rotate(-90 116.5 155.4)">100V</text>
<text x="116.5" y="166.5" transform="rotate(-90 116.5 166.5)">100V</text>
<text x="116.5" y="177.6" transform="rotate(-90 116.5 177.6)">100V</text>
<text x="116.5" y="188.7" transform="rotate(-90 116.5 188.7)">100V</text>
</g>
<g font-size="1.6" fill="#800000">
<text x="75" y="62.1" transform="rotate(-90 75 62.1)">shield</text>
<text x="75" y="92.6" transform="rotate(-90 75 92.6)">shield</text>
</g>
</svg>
